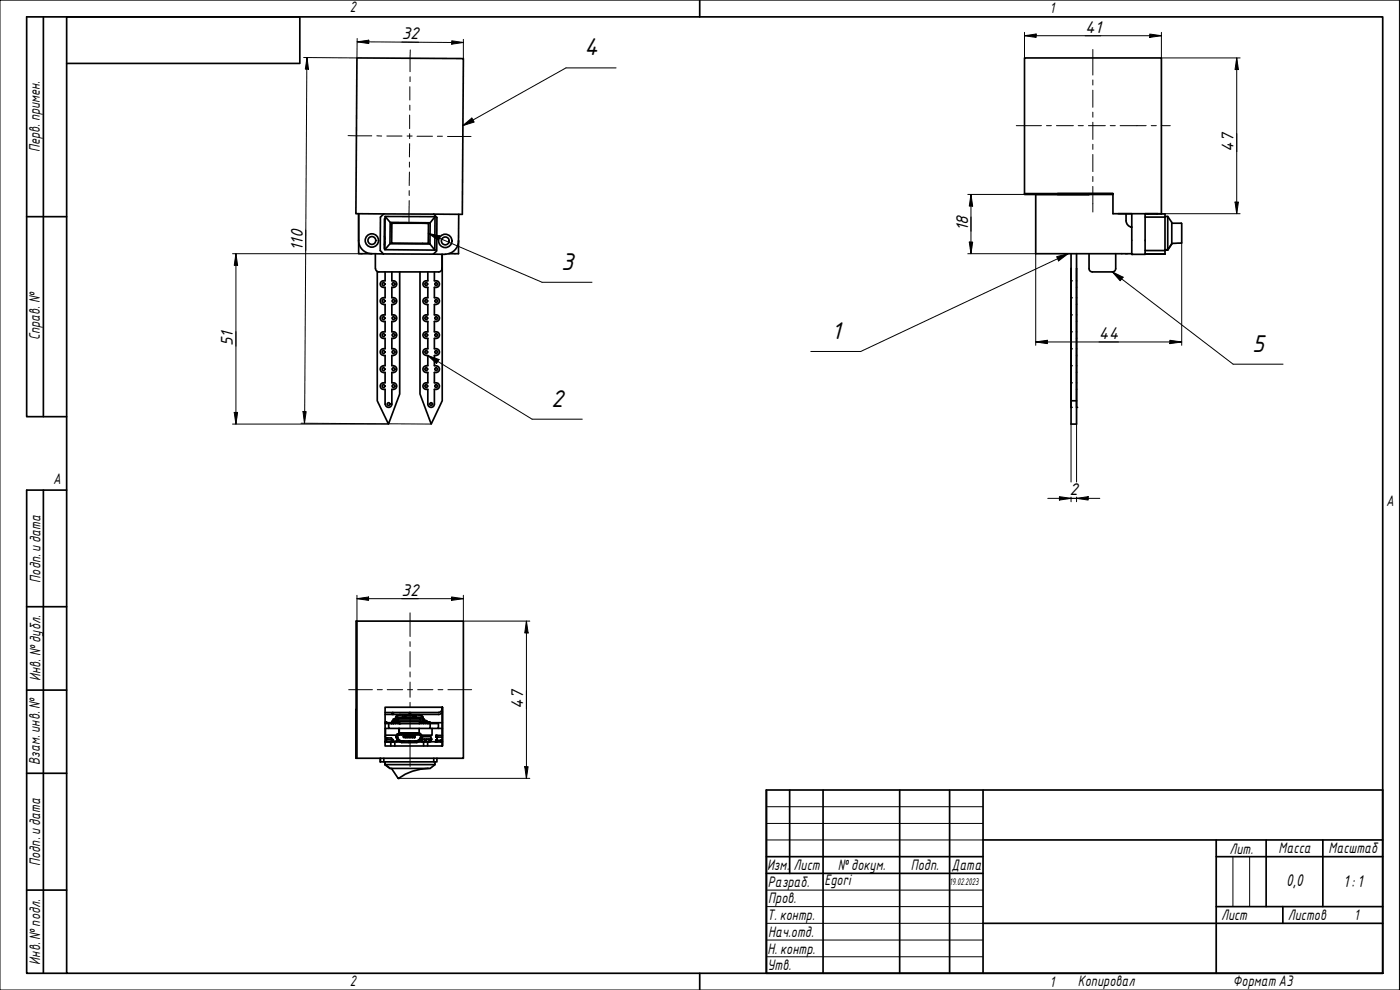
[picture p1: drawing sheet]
<svg xmlns="http://www.w3.org/2000/svg" width="420mm" height="297mm" viewBox="0 0 420 297" stroke-linecap="round" stroke-linejoin="round" font-family="sans-serif">
<g fill="none" stroke="#000" stroke-width=".51">
<path d="M307.5 58.1v-40.7h41.1v46.8l-14.6-.1v-6M307.5 58.1h26.5h-16.6v.2h9.4h-19.3zM326.8 58.1v.2M334 58.3h-23.2v17.8h28.9M107.6 64.1v8a4 4 0 0 0 4 4h-4zM111.6 76.1l3.5 .1M112.6 76.1v4.5M115.1 76.2h14.9M115.2 64.2l-8.4-.1 .3-46.7 32 .2-.4 46.7-8.5-.1M115.2 64.2l-1 .9-.1 10.1 1 1M115.2 64.2h15M115.4 70.9l.2 .9"/>
<path d="M115.5 72.6l-.1 .8M115.6 65.6h-.2l-.1 9.1h.2M115.6 64.9l15 .1-.1 10-15-.1zM115.6 64.9l1.5 1.8M117 73.1l-1.5 1.8M117.1 66.7l12 .2-.1 6.3-12-.1zM117.5 72.9h.1M117.6 67h11l-.1 6-11-.1zM117.7 67l-.1 .1M128.5 67l.1 .1M128.5 72.9l-.1 .1M129 73.2l1.5 1.8"/>
<path d="M130 76.2l3.6 .1M130.2 64.2l.9 1.1v10l-1.1 .9M130.6 65l-1.5 1.9M132.7 76.3v4.3M137.6 72.2v3.9h-2.9M137.7 64.3l-.1 8a4 4 0 0 1-4 3.9M321.4 76.1v4.5M323.1 76.1v4.5M326.8 76.1v4.5a.98 .98 0 0 0 1 1M334.8 76.1v4.5a.98 .98 0 0 1-.9 1M335.6 64.1h4.1v12.2l9.9-.1v-12l-5.9-.1v12.1h5.9M337.9 66.2l.5 1.3 1.3 .7"/>
<path d="M337.9 64.1v2.1M339.3 68.1h.4M343.7 65.1h5.9M343.7 75.2h5.9M344.5 64.1v.1M347.4 64.1v.1M349.6 74.9h.9l-.9 .1M349.6 64.9h.9v10l1.2-1.8M350.5 64.9l1.2 1.8v6.5l-1.2 1.8M351.7 67l2.9 .1M354.6 72.9l-2.9 .1M354.6 67v5.9"/>
<path d="M112.7 80.6a.99 .99 0 0 0 1 1h18a.98 .98 0 0 0 1-1M113.2 81.5v38.8l3.4 6.9 3.4-9v-36.6M115.1 91.4h.5v3.1a1.06 1.06 0 0 0-1.5 1 1.06 1.06 0 0 0 1.5 .9v3.2a1.06 1.06 0 0 0-1.5 .9 1.06 1.06 0 0 0 1.5 1v3.1a1.03 1.03 0 0 0-1.4 .7 1.03 1.03 0 0 0 .9 1.3M115.6 81.6v2.7a1.06 1.06 0 0 0-1.5 .9 1.06 1.06 0 0 0 1.5 1v3.1a1.03 1.03 0 0 0-1.4 .7 1.03 1.03 0 0 0 .9 1.3M117.6 81.6v2.7a1.06 1.06 0 0 1 1.5 .9 1.06 1.06 0 0 1-1.5 1v3.1a1.03 1.03 0 0 1 1.4 .7 1.03 1.03 0 0 1-.9 1.3M118.1 91.4h-.5v3.1a1.06 1.06 0 0 1 1.5 1 1.06 1.06 0 0 1-1.5 .9v3.2a1.06 1.06 0 0 1 1.5 .9 1.06 1.06 0 0 1-1.5 1v3.1a1.03 1.03 0 0 1 1.4 .7 1.03 1.03 0 0 1-.9 1.3M119.9 81.6h.1M126 81.6h.1M127.9 91.4h.5v3.1a1.06 1.06 0 0 0-1.5 1 1.06 1.06 0 0 0 1.5 .9v3.2a1.06 1.06 0 0 0-1.5 .9 1.06 1.06 0 0 0 1.5 1v3.1a1.03 1.03 0 0 0-1.4 .7 1.03 1.03 0 0 0 .9 1.3M128.4 81.6v2.7a1.06 1.06 0 0 0-1.5 .9 1.06 1.06 0 0 0 1.5 1v3.1a1.03 1.03 0 0 0-1.4 .7 1.03 1.03 0 0 0 .9 1.3M130.4 81.6v2.7h.5M130.9 96.4h-.5v3.2h.5"/>
<path d="M130.9 91.4h-.5v3.1h.5M130.9 86.2h-.5v3.1h.5M130.9 94.5a.98 .98 0 0 1 1 1 .98 .98 0 0 1-1 .9M130.9 84.3a.98 .98 0 0 1 1 .9 .98 .98 0 0 1-1 1M130.9 89.3a.98 .98 0 0 1 1 1 .98 .98 0 0 1-1 1M130.9 99.6a.98 .98 0 0 1 1 .9 .98 .98 0 0 1-1 1M132.7 80.6v39.7l-3.3 6.9-3.4-9v-36.6M321.4 80.6v46.6h1.7v-46.6M321.4 80.6v41.6M323.1 80.6v41.6M327.9 81.6h5.9M115.1 106.7h.5v3h-.5"/>
<path d="M115.1 109.8a1.03 1.03 0 0 0-1 1.3 1.03 1.03 0 0 0 1.5 .6v3.2a1.06 1.06 0 0 0-1.5 .9 1.06 1.06 0 0 0 1.5 1v4.5M118.1 109.8a1.03 1.03 0 0 1 .9 1.3 1.03 1.03 0 0 1-1.4 .6v3.2a1.06 1.06 0 0 1 1.5 .9 1.06 1.06 0 0 1-1.5 1v4.5a.98 .98 0 0 1-1 .9 .98 .98 0 0 1-1-1M118.1 106.7h-.5v3h.5M127.9 106.7h.5v3h-.5M127.9 109.8a1.03 1.03 0 0 0-.9 1.3 1.03 1.03 0 0 0 1.4 .6v3.2a1.06 1.06 0 0 0-1.5 .9 1.06 1.06 0 0 0 1.5 1v4.5a.98 .98 0 0 0 1 .9 .98 .98 0 0 0 1-1v-4.4h.5M130.9 111.7h-.5v3.2h.5M130.9 106.7h-.5v3h.5M130.9 101.5h-.5v3.1h.5M130.9 114.9a.98 .98 0 0 1 1 .9 .98 .98 0 0 1-1 1M130.9 104.6a.98 .98 0 0 1 1 1 .98 .98 0 0 1-1 1M130.9 109.8a.98 .98 0 0 1 1 1 .98 .98 0 0 1-1 .9M321.4 120.3h1.7"/>
<path d="M106.9 186.4h.2v41.1h-.3zM107.1 186.4h32v41.1h-32M115.6 217.1h4.4M115.6 216.6h.3v.4h-.3M115.6 218.6h1M115.7 218.6v2h3.4M115.9 216.6h.2v.4h-.2zM116.1 216.8h1.6M117.4 217h.1M117.4 217v.1M117.5 217v.1M117.6 216.8l-.9 .3-.1 1.5h12.5v-1.5"/>
<path d="M117.7 216.7l-.3 .3M117.7 216.7l-.2 .3M117.7 213.8v.3v-.3M117.9 216.3l-.2 .2 .3-.3zM117.9 216.8h.1M117.9 216.8l-.1 .3M118 217.1l.6-1a1.37 1.37 0 0 1 1.4-1.7h5.8a1.33 1.33 0 0 1 1.3 1.4 1.33 1.33 0 0 1-1.3 1.3M118 216.3v.8M118 216.2l-.3 .5M118 216.7v.4zM118 213.8v.3h-.3v.3v-.3M118 214.1v.3"/>
<path d="M118 215.8v.5M118 216.3l-.1 .5M118.2 216.7h-.2v.3M118.6 215.8v.1M118.6 215.8l.1 .1M118.6 215.8h-.6v1.3M118.6 217.1l.1-1v1M118.7 216.1v-.3v.7M118.7 215.8l.6 1.1 .7 .2M118.7 216.1l-.7 1M118.7 216.1h-.1M119.1 216.8l.9 .3-.9-.4 .2 .4"/>
<path d="M119.4 215.2v1.2h7v-1.2h-7.1l.1 1.2M119.6 215.5l-.1 .5v-.5h6.7v.5h-6.6M119.7 218.6v1.3M119.8 219.9h-.2l.1 .6M119.8 219.9h6M119.8 218.6v1.3M120 214.4a1.33 1.33 0 0 0-1.3 1.4 1.33 1.33 0 0 0 1.3 1.3M120 217h5.8M120.8 214.5v.7M121 214.5h1M121.7 214.7v.5v-.5h2.3v.5M121.8 214.5l-.7 .7 .7-.7"/>
<path d="M121.9 214.5l-.7 .7M122.9 213.8v.6M122.9 213.8v.3h.3v-.3M122.9 214.1v.3M123.2 214.1v.3M123.7 214.5h1M123.9 214.5l.7 .7M124.9 214.5v.7M125.7 214.5a1.27 1.27 0 0 1 1.3 1.3 1.27 1.27 0 0 1-1.3 1.2l1.1-.5M125.8 219.9l.2 .4M125.8 217.1h5.8v1.5h-2.5M125.8 218.6v1.3"/>
<path d="M126.6 216.8l-.2 .3M126.7 216.6l.3-.8a1.17 1.17 0 0 1-1.2 1.2 1.27 1.27 0 0 0 1.3-1.2 1.27 1.27 0 0 0-1.3-1.3h-5.8a1.27 1.27 0 0 0-1.3 1.3 1.27 1.27 0 0 0 1.3 1.2M127 215.8v.1M127.1 216.1v-.3l.3 .1v.8M127.1 216.1l.5 1M127.1 216.1v1v-1M127.4 216.2l.7 .1 .2 .3M127.4 216.3h.2M127.5 216.8h.6M127.6 216.3l.5 .3M127.6 216.3l.5 .3zM127.7 216.8l.4 .1"/>
<path d="M128.1 216.6l.1 .4zM128.1 216.6v.4M128.3 217l-.1-.4h.3v.5v-.4h.5v.4M128.8 216.6l-.5 .5a.48 .48 0 0 1 .4-.5 .48 .48 0 0 1 .5 .5M129 216.6v.1M129.2 216.8h3.6M129.7 218.6v2h-3.1M131.6 218.6h1.2M132.7 212.2a1.16 1.16 0 0 1-1 1.5l-16.1 .1M132.8 213.6l-.5 .6-.7 .2h-16M132.8 212.2h-17.2v11.6h17.2v-11.6v11.6M114.1 227.5l.1 1.1"/>
<path d="M114.2 227.5v1.1h1v-1.1M115.2 228.6h15M115.5 229.4l1.5 1.2h12.1l1.5-1.2M115.5 228.6l.1 .8zM115.6 220.9l.1 1.5M115.6 229.4l1.5 1.2M115.7 222.4l-.1 .1M115.7 222.5l1.6 .1v1.2M115.8 222.3h.1M115.8 222.1h.1M115.8 222l-.1 .3M115.8 221.9h.1"/>
<path d="M115.8 221.9h1.8l-.1 .6h-1.6zM115.8 222l.1 .5M115.8 222h.1M115.9 222.4l-.3 .2M115.9 222.5h.1M115.9 221.4h1.6l.4 1h.1h-.3l.2 .2M115.9 221.4l-.1 .5zM116 222.5h.1M116.3 222.6h.9M117.2 222.5h.1M117.3 222.6h1.2v1.2M117.5 222.4v.2"/>
<path d="M117.5 230.6l2 2.9M117.5 230.6h.1M117.6 222l.1 .4zM117.6 221.7l.1 .1M117.7 222h.2M117.8 222l.2 .1h-.2M117.9 222.3v-.2l.2 .2M118 222.1h.1M118.1 222.3v.3l-2.1-.1M118.1 222.3l-.2 .1M119 220.7l-.2 .2 .2 .4M119 221.3h.4"/>
<path d="M119 221.3l.2 .5M119 222.6h.1M119 220.7h.2M119.1 221.5l.5 .8M119.1 221.5l.7 .9 .4 .2-1-.8M119.1 221.5l.1 .3M119.1 221.3v.2M119.2 220.7l-.2 .2 .2 .4M119.2 220.7h.2M119.3 222.2l.1-.2zM119.3 221.9l.1 .1M119.4 220.6v1l.8 .7"/>
<path d="M119.4 222l.2 .3M119.6 222.2l-.2 .1M119.6 220.2h6.4M119.6 220.4l-.2 .2M119.6 220.3h6.4M119.6 220.4v-.3l-.4 .2-.2 .4M119.6 220.1l-.4 .2-.1 .4M119.7 233.5h-.1M119.7 220.5h2.6v.2M119.7 220.5l-.3 .1M119.7 222.3h-.8v.3h1.4h-1.8M119.8 220.4v.1"/>
<path d="M120.1 222.2l.9 .1M120.1 222.3h.1M120.2 222.3h.1M120.3 222.3h5l-.2 .5-2.3-.1M120.3 222.5h2.5M120.3 222.3l.2 .5 2.3-.1M120.5 220.4v.1M121 220.4v.1M121.3 221.2h.4M121.5 220.4v.1M121.7 221.1v.2M122 221.2h.3"/>
<path d="M122.3 221.2h.7M122.3 220.5l.1 .1M122.4 221.1v.2M122.4 221.1l-.7 .2M122.4 220.5v.1M122.4 221.1l-.1 .1M122.4 220.6v.1M122.6 221.2h.4M122.8 222.5v.1M122.8 222.5h2.5M122.8 222.3v.4M122.9 221.2v.1"/>
<path d="M123 221.1v.2M123.2 220.6h-.8M123.2 220.5h.1M123.2 220.4v.3M123.3 221.2h.3M123.6 221.2l-.7 .1M123.6 221.1v.2M123.6 221.2v.1M123.9 221.2h.4M124 220.4v.1M124.3 221.2l-.7 .1M124.3 221.1v.2"/>
<path d="M124.3 221.2v.1M124.3 221.3h.1M124.3 220.7h-3.1l-.2 .2 .2 .4 .1-.2h.4M124.4 220.7l.2 .2M124.5 220.4v.1M124.5 220.9v.2M124.6 221.1l-.2 .2M125.1 220.4v.1M125.3 222.3l.2-.1-.2 .1M125.7 222l-.2 .2M125.8 220.4v.1M125.9 220.5l.3 .3v.6a1.46 1.46 0 0 1-1.6 .9"/>
<path d="M125.9 220.5h-2.6v.2M125.9 222.3h.8M126 220.4l.2 .2zM126 220.1l.4 .2 .2 .4M126.2 221.6l-.8 .7 .1-.1M126.2 221.6l-.7 .6M126.2 220.6h.1M126.2 221.4v.2M126.2 220.7h.2M126.2 221.2v.2M126.3 221.9v.4M126.4 220.7l.2 .2-.2 .4"/>
<path d="M126.4 220.7l.3 .1 .1 .4-.6 .2M126.6 221.3l-.8 1.1-.4 .2M126.7 222.6h-1.4h2.3M126.7 221.7v.6M126.7 222.4v.2M126.7 222.3v.3M126.7 221.8h.8M126.8 221h2.4l.3 .8M127.5 221.7l.1 .7M127.5 221.9l.1 .7M127.6 222.4h.4M127.6 222.4v.2"/>
<path d="M128 221.7v.7M128 222.4v.2h.8M128 221.8h.8M128.3 222.6h-1.2v1.2M128.5 230.6a15.8 15.8 0 0 0-8.9 2.9M128.5 230.6h.1M128.8 221.7v.7M128.8 221.9v.7M128.8 222.4h.4M128.8 222.4v.2M129.2 221.7v.7M129.2 221.8h.3z"/>
<path d="M129.2 222.4v.2M129.5 221.8l-.3 .7M130.2 227.5v1.1h.9v-1.1M130.6 228.6v.8h-15M130.7 222.6h.1M130.6 222.5v.1M130.8 220.6h.3v.6h-.3zM130.8 220.9v.3zM130.8 220.6v.6M130.8 222.1v.4v-.4v.4v-.4h.3v.4M131.1 220.6v.6h1.7M131.1 220.6h1.7"/>
<path d="M132.3 222.1h-1.2v-.9v1.3M132.3 222v.6h-1.6l.4-.1M132.8 222h-.5v.6h.5h-4.5v1.2"/>
<circle cx="111.6" cy="72.2" r="2"/>
<circle cx="111.6" cy="72.2" r="1.17"/>
<circle cx="133.6" cy="72.3" r="2"/>
<circle cx="133.6" cy="72.3" r="1.17"/>
<circle cx="115.1" cy="95.5" r=".41"/>
<circle cx="115.1" cy="85.2" r=".41"/>
<circle cx="115.1" cy="90.3" r=".41"/>
<circle cx="118.1" cy="85.2" r=".41"/>
<circle cx="118.1" cy="90.3" r=".41"/>
<circle cx="118.1" cy="95.5" r=".41"/>
<circle cx="127.9" cy="85.2" r=".41"/>
<circle cx="127.9" cy="90.3" r=".41"/>
<circle cx="127.9" cy="95.5" r=".41"/>
<circle cx="130.9" cy="90.3" r=".41"/>
<circle cx="130.9" cy="85.2" r=".41"/>
<circle cx="130.9" cy="95.5" r=".41"/>
<circle cx="115.1" cy="105.6" r=".41"/>
<circle cx="115.1" cy="115.8" r=".41"/>
<circle cx="115.1" cy="100.5" r=".41"/>
<circle cx="115.1" cy="110.8" r=".41"/>
<circle cx="118.1" cy="110.8" r=".41"/>
<circle cx="118.1" cy="115.8" r=".41"/>
<circle cx="118.1" cy="105.6" r=".41"/>
<circle cx="118.1" cy="100.5" r=".41"/>
<circle cx="127.9" cy="105.6" r=".41"/>
<circle cx="127.9" cy="110.8" r=".41"/>
<circle cx="127.9" cy="115.8" r=".41"/>
<circle cx="127.9" cy="100.5" r=".41"/>
<circle cx="130.9" cy="115.8" r=".41"/>
<circle cx="130.9" cy="110.8" r=".41"/>
<circle cx="130.9" cy="105.6" r=".41"/>
<circle cx="130.9" cy="100.5" r=".41"/>
<circle cx="116.6" cy="121.2" r=".41"/>
<circle cx="129.4" cy="121.2" r=".41"/>
</g>
<g fill="#000">
<circle cx="339.7" cy="76.3" r=".25"/>
<circle cx="321.4" cy="99.6" r=".25"/>
<circle cx="321.4" cy="89.3" r=".25"/>
<circle cx="321.4" cy="94.5" r=".25"/>
<circle cx="321.4" cy="84.3" r=".25"/>
<circle cx="321.4" cy="109.7" r=".25"/>
<circle cx="321.4" cy="104.6" r=".25"/>
<circle cx="321.4" cy="114.9" r=".25"/>
<circle cx="321.4" cy="122.2" r=".25"/>
<circle cx="323.1" cy="122.2" r=".25"/>
<circle cx="117.5" cy="217" r=".25"/>
<circle cx="118" cy="216.2" r=".25"/>
<circle cx="118.6" cy="215.8" r=".25"/>
<circle cx="118.7" cy="216.1" r=".25"/>
<circle cx="119" cy="214.8" r=".25"/>
<circle cx="120" cy="214.4" r=".25"/>
<circle cx="120" cy="217.1" r=".25"/>
<circle cx="121.7" cy="214.7" r=".25"/>
<circle cx="123.8" cy="214.5" r=".25"/>
<circle cx="127" cy="215.8" r=".25"/>
<circle cx="127.1" cy="216.1" r=".25"/>
<circle cx="128.1" cy="217" r=".25"/>
<circle cx="115.6" cy="222.6" r=".25"/>
<circle cx="115.8" cy="221.9" r=".25"/>
<circle cx="116.1" cy="221.4" r=".25"/>
<circle cx="117.2" cy="222.6" r=".25"/>
<circle cx="117.6" cy="222.1" r=".25"/>
<circle cx="117.7" cy="221.9" r=".25"/>
<circle cx="117.7" cy="222.6" r=".25"/>
<circle cx="119.4" cy="220.6" r=".25"/>
<circle cx="119.4" cy="222" r=".25"/>
<circle cx="119.6" cy="233.5" r=".25"/>
<circle cx="119.6" cy="220.4" r=".25"/>
<circle cx="119.7" cy="220.5" r=".25"/>
<circle cx="120.8" cy="222.3" r=".25"/>
<circle cx="121" cy="222.3" r=".25"/>
<circle cx="121.3" cy="221.1" r=".25"/>
<circle cx="121.7" cy="221.3" r=".25"/>
<circle cx="121.7" cy="221.1" r=".25"/>
<circle cx="122" cy="221.1" r=".25"/>
<circle cx="122.4" cy="221.1" r=".25"/>
<circle cx="122.6" cy="221.1" r=".25"/>
<circle cx="122.8" cy="222.3" r=".25"/>
<circle cx="122.8" cy="222.6" r=".25"/>
<circle cx="123.3" cy="221.1" r=".25"/>
<circle cx="123.6" cy="221.3" r=".25"/>
<circle cx="123.9" cy="221.1" r=".25"/>
<circle cx="124.3" cy="221.3" r=".25"/>
<circle cx="124.7" cy="222.3" r=".25"/>
<circle cx="125.7" cy="222" r=".25"/>
<circle cx="126.2" cy="221.3" r=".25"/>
<circle cx="126.2" cy="221.2" r=".25"/>
<circle cx="126.3" cy="222.6" r=".25"/>
<circle cx="126.7" cy="222.4" r=".25"/>
<circle cx="127.3" cy="222.6" r=".25"/>
<circle cx="127.5" cy="222.6" r=".25"/>
<circle cx="128.7" cy="222.6" r=".25"/>
<circle cx="130.8" cy="220.6" r=".25"/>
<circle cx="131.1" cy="221.2" r=".25"/>
<circle cx="132" cy="222.6" r=".25"/>
<circle cx="132.3" cy="222.6" r=".25"/>
<circle cx="132.5" cy="222.6" r=".25"/>
</g>
<path d="M20 5.1h395v286.9h-395zM210 0v5.1M210 292v5" fill="none" stroke="#000" stroke-width=".51"/>
<path d="M0 0h420v297h-420z" fill="none" stroke="#000" stroke-width=".3"/>
<g fill="none" stroke="#000" stroke-width=".51">
<path d="M230 237h185v55h-185zM237 237v25.1M247 237v55M270 237v55M285 237v55M295 237v55M230 257h65M295 252h120M365 257h50M365 252v40M380 252v20M397 252v20"/>
<path d="M230 262.1h65M295 277h120M365 272h50M385 272v5"/>
</g>
<path d="M230 242h65M230 247.1h65M230 252h65M370 257v15M375 257v15M230 267.1h65M230 272h65M230 277h65M230 282.1h65M230 287.1h65" fill="none" stroke="#000" stroke-width=".3"/>
<path d="M13 5.1v119.9M20 19h70v-13.9h-82v119.9h12M8 65h12M13 147.1v144.9M20 147.1h-12v144.9h12M8 182h12M8 207.1h12M8 232h12M8 267.1h12" fill="none" stroke="#000" stroke-width=".51"/>
<g fill="none" stroke="#000" stroke-width=".3">
<path d="M92.1 17.3l.5 3.5h-1zM92.1 17.3l-.7 109.7M107.2 12.6l3.5-.5v1zM107.2 11.5l-.1 5.9-16-.1M107.2 12.6l31.9 .1M120.6 12.6l5.1 .1M135.6 12.2l3.5 .5-3.5 .6zM139.1 11.8v5.8M307.5 10.7l3.5-.5v1zM307.5 10.7h41.1M307.5 9.7v7.7M345.1 10.2l3.5 .5-3.5 .5z"/>
<path d="M348.6 9.7v7.7h23.6M371.2 17.4l.5 3.5h-1.1zM371.2 17.4v46.7M290.4 58.3h20.4M291.4 58.3l.5 3.5h-1zM291.4 58.3v17.8M69.8 76.1h38.8M70.8 76.1l.5 3.5h-1zM70.8 76.1v51.1M91.8 69v6.2M290.4 76.1h20.4v27.5M290.9 72.6h1l-.5 3.5z"/>
<path d="M348.6 64.1h23.6M354.6 72.9v30.7M370.6 60.6h1.1l-.5 3.5zM310.8 102.6l3.5-.5v1zM310.8 102.6h43.8M351.1 102.1l3.5 .5-3.5 .5zM69.8 127.2h46.8M70.3 123.7h1l-.5 3.5zM90.4 127l39 .2M90.9 123.5h1l-.5 3.5zM321.4 127.2v17.4M323.1 127.2v17.4"/>
<path d="M314.5 149.5h15.6M317.9 149l3.5 .5-3.5 .5zM321.4 149.1v1.4M323.1 149.5l3.5-.5v1zM323.1 149.1v1.4M107.1 179.6l3.5-.5v1zM107.1 179.6h32M107.1 178.6v7.8M135.5 179.1l3.6 .5-3.6 .5zM139.1 178.6v7.8h19.9M158 186.4l.5 3.5h-1zM158 186.4v47.1"/>
<path d="M119.6 233.5h39.4M157.5 230h1l-.5 3.5z"/>
</g>
<g fill="#000">
<path d="M107.2 12.6l3.5-.5v1z" fill-rule="evenodd"/>
<path d="M135.6 12.2l3.5 .5-3.5 .6z" fill-rule="evenodd"/>
<path d="M307.5 10.7l3.5-.5v1z" fill-rule="evenodd"/>
<path d="M345.1 10.2l3.5 .5-3.5 .5z" fill-rule="evenodd"/>
<path d="M92.1 17.3l.5 3.5h-1z" fill-rule="evenodd"/>
<path d="M371.2 17.4l.5 3.5h-1.1z" fill-rule="evenodd"/>
<path d="M70.8 76.1l.5 3.5h-1z" fill-rule="evenodd"/>
<path d="M290.9 72.6h1l-.5 3.5z" fill-rule="evenodd"/>
<path d="M291.4 58.3l.5 3.5h-1z" fill-rule="evenodd"/>
<path d="M370.6 60.6h1.1l-.5 3.5z" fill-rule="evenodd"/>
<path d="M310.8 102.6l3.5-.5v1z" fill-rule="evenodd"/>
<path d="M351.1 102.1l3.5 .5-3.5 .5z" fill-rule="evenodd"/>
<path d="M70.3 123.7h1l-.5 3.5z" fill-rule="evenodd"/>
<path d="M90.9 123.5h1l-.5 3.5z" fill-rule="evenodd"/>
<path d="M317.9 149l3.5 .5-3.5 .5z" fill-rule="evenodd"/>
<path d="M323.1 149.5l3.5-.5v1z" fill-rule="evenodd"/>
<path d="M107.1 179.6l3.5-.5v1z" fill-rule="evenodd"/>
<path d="M135.5 179.1l3.6 .5-3.6 .5z" fill-rule="evenodd"/>
<path d="M158 186.4l.5 3.5h-1z" fill-rule="evenodd"/>
<path d="M157.5 230h1l-.5 3.5z" fill-rule="evenodd"/>
</g>
<path d="M138.9 37.7l2.7-2.3 .7 1.2zM184.9 20.4h-15l-31 17.3M128.5 70l3.5 .8-.5 1.3zM128.5 70l34.2 14.7h15M317.1 77l3.4-.9-2.8 2.2zM320.5 76.1l-62.2 29.4h-15M333.8 81.6l3.3 1.6-.9 1.1zM333.8 81.6l36.3 27.7h15M128.4 106.7l3.4 1.2-.8 1.2zM128.4 106.7l31.3 19.1h15.1" fill="none" stroke="#000" stroke-width=".3"/>
<g fill="#000">
<path d="M138.9 37.7l2.7-2.3 .7 1.2z" fill-rule="evenodd"/>
<path d="M128.5 70l3.5 .8-.5 1.3z" fill-rule="evenodd"/>
<path d="M317.1 77l3.4-.9-2.8 2.2z" fill-rule="evenodd"/>
<path d="M333.8 81.6l3.3 1.6-.9 1.1z" fill-rule="evenodd"/>
<path d="M128.4 106.7l3.4 1.2-.8 1.2z" fill-rule="evenodd"/>
</g>
<g fill="none" stroke="#000" stroke-width=".3">
<path d="M123.1 15v6.5M328 14.8v7.7M122.9 34.5v4.1M123 26v4M123 31.5v1.6M123.1 23v1.5M305 37.7h7.5M314.1 37.7h1.4M317.1 37.7h5M323.6 37.7h1.5M326.6 37.7h5.1M328 24v1.5"/>
<path d="M328 27v5.2M328 33.6v1.6M328 36.7v5.1M333.2 37.7h1.5M336.2 37.7h7.8M345.5 37.7h1.5M348.5 37.7h2.7M104.5 40.7l7.1 .1M113.1 40.8h1.5M116.1 40.8h4.5M122.2 40.8h1.5M122.8 57.2v1.5"/>
<path d="M122.9 48.6v1.6M122.9 51.6l-.1 4.1M122.9 40.1v1.5M122.9 43.1v4M125.2 40.9h4.6M131.3 40.9h1.5M134.3 40.9h7.1M328 43.3v1.5M328 46.3v5.2M328 52.9v1.6M328 55.9v7.7M122.8 60.2l-.1 6.5"/>
<path d="M123.1 183.9v7.1M123.1 192.5v1.5M123.1 195.5v4.6M104.6 206.9h7.2M113.2 206.9h1.5M116.2 206.9h4.6M122.3 206.9h1.5M123.1 201.6v1.5M123.1 204.6v4.6M123.1 210.7v1.6M123.1 213.7v4.7M123.1 219.9v1.4"/>
<path d="M125.3 206.9h4.6M131.4 206.9h1.5M134.4 206.9h7.1M123.1 222.9v7.1"/>
</g>
<g font-size="7">
<text x="175.3" y="16.6">4</text>
<text x="168.4" y="80.9">3</text>
<text x="249.6" y="101.7">1</text>
<text x="375.8" y="105.5">5</text>
<text x="165.4" y="122">2</text>
</g>
<g font-size="4.9">
<text x="120.6" y="11.8">32</text>
<text x="325.6" y="9.8">41</text>
<text x="370.2" y="45.5" transform="rotate(-90 370.2 45.5)">47</text>
<text x="290.6" y="69.4" transform="rotate(-90 290.6 69.4)">18</text>
<text x="90.9" y="75.2" transform="rotate(-90 90.9 75.2)">110</text>
<text x="329.8" y="101.7">44</text>
<text x="69.9" y="103.9" transform="rotate(-90 69.9 103.9)">51</text>
<text x="321" y="148.6">2</text>
<text x="120.5" y="178.7">32</text>
<text x="157" y="212.6" transform="rotate(-90 157 212.6)">47</text>
<text x="386" y="265.9">0,0</text>
<text x="403.2" y="266.2">1: 1</text>
</g>
<g font-size="4.4">
<text x="105" y="3.7">2</text>
<text x="315" y="3.8">1</text>
<text x="11.9" y="45.6" transform="rotate(-90 11.9 45.6)">Перв. примен.</text>
<text x="12" y="102.2" transform="rotate(-90 12 102.2)">Справ. №</text>
<text x="16" y="145.2">A</text>
<text x="416" y="151.7">A</text>
<text x="12.2" y="174.8" transform="rotate(-90 12.2 174.8)">Подп. идата</text>
<text x="12.2" y="204.3" transform="rotate(-90 12.2 204.3)">Инв. №дубл.</text>
<text x="12" y="229.5" transform="rotate(-90 12 229.5)">Взам. инв. №</text>
<text x="369" y="256.1">Лит.</text>
<text x="383.7" y="256.1">Масса</text>
<text x="398.7" y="256.1">Масштаб</text>
<text x="12.1" y="259.8" transform="rotate(-90 12.1 259.8)">Подп. идата</text>
<text x="230.2" y="261.1">Изм.</text>
<text x="238.2" y="261.1">Лист</text>
<text x="251.5" y="261">№докум.</text>
<text x="273.4" y="261.2">Подп.</text>
<text x="285.6" y="261.2">Дата</text>
<text x="230.4" y="266.1">Разраб.</text>
<text x="247.4" y="265.7">Egori</text>
<text x="230.6" y="271.1">Пров.</text>
<text x="230.3" y="276.1">Т. контр.</text>
<text x="230.5" y="281.1">Нач.отд.</text>
<text x="366.5" y="276.1">Лист</text>
<text x="386.5" y="276.1">Листов</text>
<text x="406.4" y="276">1</text>
<text x="230.4" y="286.1">Н. контр.</text>
<text x="12.1" y="289.4" transform="rotate(-90 12.1 289.4)">Инв. №подл.</text>
<text x="230.3" y="291.1">Утв.</text>
<text x="105" y="295.9">2</text>
<text x="315" y="296.1">1</text>
<text x="323.5" y="295.8">Копировал</text>
<text x="370" y="295.8">Формат А3</text>
</g>
<text font-size="2.8" x="285" y="265.5">19.02.2023</text>
</svg>
